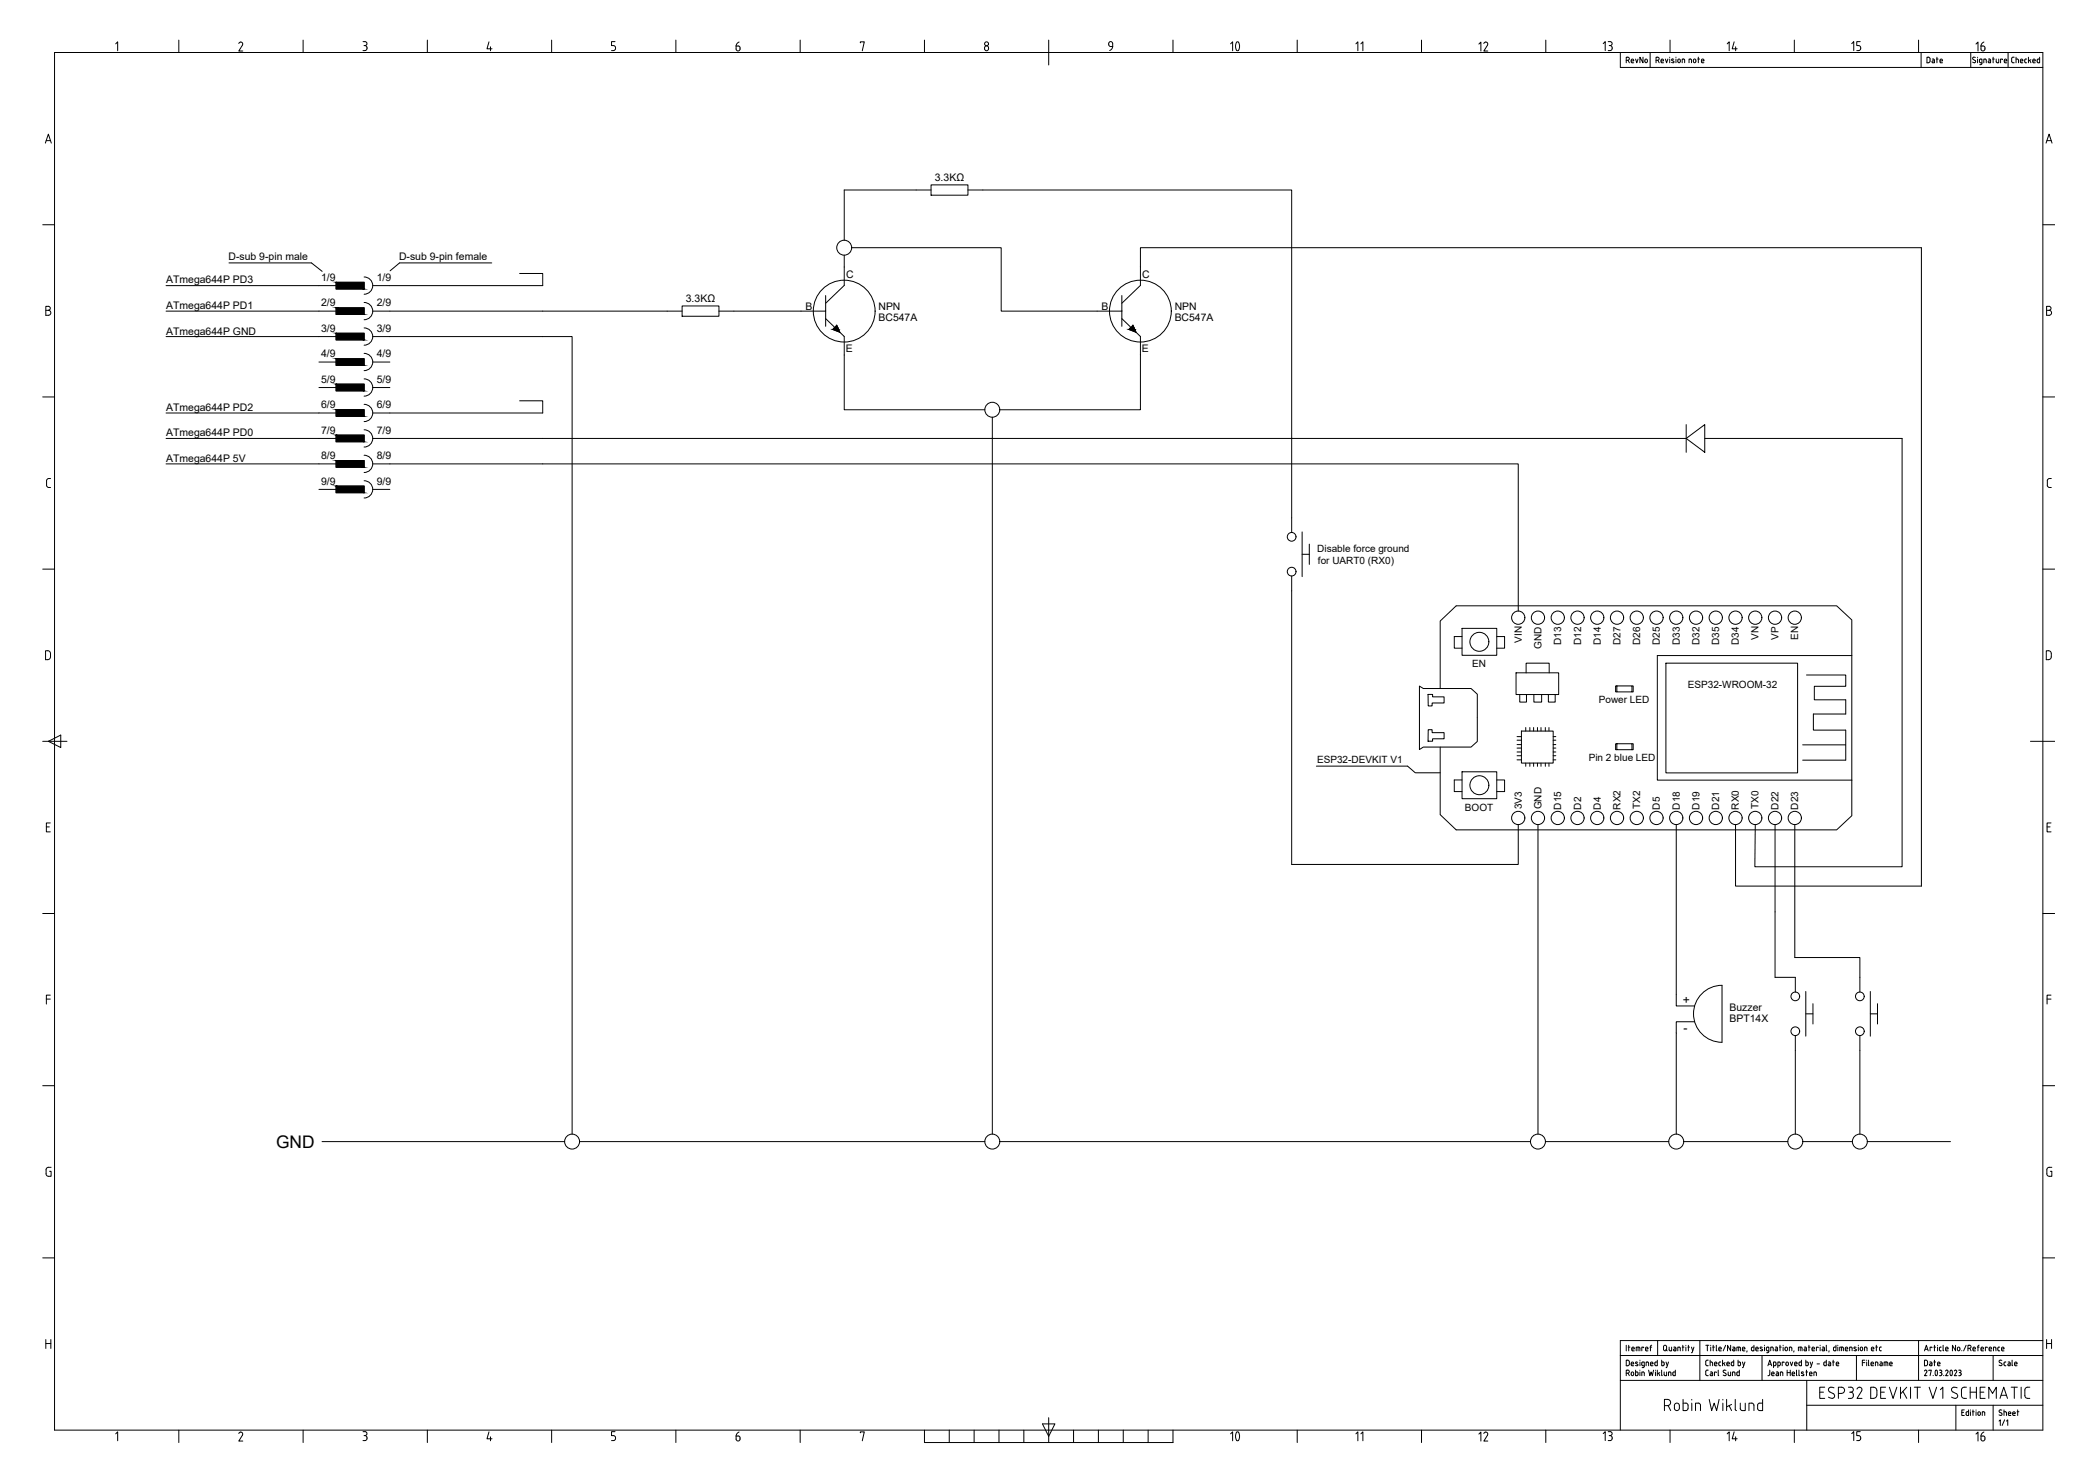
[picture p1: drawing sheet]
<svg xmlns="http://www.w3.org/2000/svg" width="841mm" height="594mm" viewBox="0 0 841 594" stroke-linecap="round" stroke-linejoin="round" font-family="sans-serif">
<!-- layer: Title Block -->
<g fill="none" stroke="#000" stroke-width=".4">
<path d="M46.4 17.6l.8-.8v3.5M71.7 16.1v4.9M95.8 17.4a.8 .8 0 0 1 1.1-.5 .8 .8 0 0 1 .3 1.2l-1.4 2.4h1.6M121.6 16.1v4.9M145.6 16.7h.8a.79 .79 0 0 1 .8 .8 .79 .79 0 0 1-.8 .8M146 18.3h.4M146.4 18.3a1.01 1.01 0 0 1 .8 1 1.01 1.01 0 0 1-.8 1h-.8M171.4 16.1v4.9M196.1 16.8l-.8 2.8h2M196.7 18.8v1.5M221.2 16.1v4.9M246.7 16.7h-1.4v1.6h.8a1.01 1.01 0 0 1 .8 1 1.01 1.01 0 0 1-.8 1h-.8"/>
<path d="M271.1 16.1v4.9M320.9 16.1v4.9M345 17.2v-.4h1.6l-.8 3.5M370.8 16.1v4.9M395.1 18.6a.88 .88 0 0 1 1.2 .2 .88 .88 0 0 1-.1 1.2 .88 .88 0 0 1-1.3-.1zM420.6 16.1v9.9M470.4 16.1v4.9M520.3 16.1v4.9M570.1 16.1v4.9M620 16.1v4.9M669.8 16.1v4.9M719.6 16.1v4.9"/>
<path d="M769.5 16.1v4.9M21.9 21h797.4v552.3h-797.4zM649.8 27h169.5M664.2 24.2h.6M664.8 22.9a.62 .62 0 0 1 .6 .6 .62 .62 0 0 1-.6 .7M664.8 22.9h-.6v2.3M664.9 24.2l.5 1M666.2 24.4h1l-.3-.7-.7 .2v.9l.1 .3 .9 .1M667.9 23.7l.5 1.5 .5-1.5M669.7 22.9v.2M669.7 23.7v1.5M671.2 24.6l.1 .5-.9-.1"/>
<path d="M671.3 23.8l-.9 .1 .8 .7M672.2 22.9v.1M672.2 23.7v1.5M673 23.9l.4-.2 .4 .2-.2 1.2-.6-.2zM674.7 25.2v-1.5l.9 .2v1.3M677.4 25.2v-1.5l.9 .2 .1 1.3M679.2 23.9l.4-.2 .5 .2-.2 1.2-.7-.2zM680.9 23.7h.7M681.1 22.9v2.3M682.4 24.4h1l-.1-.5-.4-.2-.5 .2v.9l.3 .4M682.8 25.2h.6M790.4 21v6"/>
<path d="M791.4 23.9l.7 .3M792.1 24.2a.61 .61 0 0 1 0 1 .61 .61 0 0 1-1-.3M793.1 23.7v1.5M793.9 24.1l.2-.4h.8l-.1 2-.8 .2M793.9 24.1v.8l1 .3M796.6 24.1l-.2-.4h-.8v1.5M796.6 24.1v1.1M797.9 23.7l.5 .4M798.4 24.1v1.1l-1-.2 .1-.5 .9-.1M799.4 22.9v2.3M800.6 23.7l.1 1.2 .9 .3v-1.5M803.1 23.9v-.2h-.7v1.5"/>
<path d="M803.8 24.4h1l-.2-.7-.7 .2-.1 .9 .2 .3 .8 .1M805.4 21v6M807.4 22.9l-.5 .3-.1 1.4 .3 .5 .7 .1M807.4 22.9h.4M808.6 23.7h.7l.2 .4M808.6 22.9v2.3M809.5 24.1v1.1M810.3 24.4h1l-.3-.7-.6 .2-.1 .9 .2 .3 .8 .1M812 24.1l.1 .8 .7 .3M812.8 23.7h-.6l-.2 .4M813.5 22.9v2.3M814 24.2l.5 1"/>
<path d="M814.5 23.9l-1 .5M815.3 24.4h1l-.3-.7-.7 .2v.9l.1 .3 .9 .1M818 22.9v2.3l-.9-.3-.1-.8M818 23.7h-.8l-.2 .4M18.2 57.4l1.2-3.6 1.2 3.6M18.5 56.4h1.7M820.6 57.4l1.2-3.6 1.2 3.6M821 56.4h1.6M17.1 90.1h4.8M819.3 90.1h4.8M18.4 122.8h1a.79 .79 0 0 1 .8 .8 .79 .79 0 0 1-.8 .8 1.01 1.01 0 0 1 1 1 1.01 1.01 0 0 1-1 1h-1zM18.4 124.4h1"/>
<path d="M820.8 122.8h1a.79 .79 0 0 1 .8 .8 .79 .79 0 0 1-.8 .8 1.01 1.01 0 0 1 1 1 1.01 1.01 0 0 1-1 1h-1zM820.8 124.4h1M17.1 159.1h4.8M819.3 159.1h4.8M20.3 191.8a1.24 1.24 0 0 0-1.6 .6v2.5a1.24 1.24 0 0 0 1.6 .5M822.7 191.8a1.24 1.24 0 0 0-1.5 .6v2.5a1.24 1.24 0 0 0 1.5 .5M17.1 228.1h4.8M819.3 228.1h4.8M20.2 261.9l-.4-.8-1.5-.2v3.5h1.2l.5-.4 .3-2.1M822.7 261.9l-.5-.8-1.5-.2v3.5h1.2l.6-.4 .2-2.1M17.1 297.2h9.8M19.4 297.2l5-2.5v5z"/>
<path d="M814.3 297.2h9.8M18.6 331.5h1.2M20.2 329.9h-1.6v3.6h1.6M821 331.5h1.2M822.6 329.9h-1.6v3.6h1.6M17.1 366.2h4.8M819.3 366.2h4.8M20.2 398.9h-1.6v3.6M822.6 398.9h-1.6v3.6M18.6 400.5h1.6M821 400.5h1.6M17.1 435.2h4.8"/>
<path d="M819.3 435.2h4.8M20.5 467.9h-1a.97 .97 0 0 0-1 1v1.6l.3 .7 1.7 .3v-2h-.6M822.9 467.9h-1a.97 .97 0 0 0-1 1v1.6l.3 .7 1.7 .3v-2h-.6M17.1 504.2h4.8M819.3 504.2h4.8M18.4 537v3.6M18.4 538.6h2M20.4 537v3.6M652.2 539.3v2.2M653.2 539.3v2.2M662.4 539.2l-.5 .5v1.8M664.8 537.4v6"/>
<path d="M667.2 539.9a.62 .62 0 0 1 .6-.7 .62 .62 0 0 1 .6 .7M667.2 539.9v1a.62 .62 0 0 0 .6 .6 .62 .62 0 0 0 .6-.6v-1M674.9 539.3v2.2M676.1 539.3v.1M677.1 539.3v2.2M681.7 537.4v15.9M684.1 539.3h1.3M684.7 539.3v2.2M686.1 539.3v.1M687.1 539.3v2.2M688.3 539.3v1.9l.3 .3M692.1 539.3l-1 2.2"/>
<path d="M694.1 539.3v2.2l-1.3-2.2v2.2M703.4 539.3v2.2l-.8-.1-.1-1.2 .9-.2M707.7 539.2v.2M713.9 539.2v2.3M715.1 539.2v.2M725.5 539.2v2.3M730 539.2v.2M732.5 539.2v2l.2 .3M736.3 539.2v2.3l-.8-.1-.1-1.2 .9-.2M737.1 539.2v.2M745.3 539.2v.2M745.3 540v1.5"/>
<path d="M752.3 540h.7M752.5 539.2v2.3M754.5 540h-.5l-.2 .4v.9l.4 .2M769.5 537.4v15.9M775.8 539.3v2.2M777.1 539.3v.1M779.3 539.3v1.9l.2 .3M784.3 539.3v2.2l-1.3-2.2v2.2M788.5 539.3l-1 2.2M793.7 539.2l-.5 .5 .1 1.8M819.3 537.4h-169.5v35.9M820.8 538.6h2"/>
<path d="M820.8 537v3.6M822.8 537v3.6M649.8 543.4h169.5M649.8 553.3h169.5M652.2 545.2l.8 .1 .4 .4v1.4l-.4 .3-.8 .1zM652.2 550.5h.6a.61 .61 0 0 0 .7-.6 .61 .61 0 0 0-.6-.7h-.7v2.3M653 540h.7M653 550.5l.5 1M654.2 547.1l.4 .4M654.2 546.7h1l-.1-.5-.6-.2-.3 1.1M654.3 550.2l.4-.2 .4 .2-.1 1.2-.7-.2zM654.5 540.8h1l-.3-.7-.7 .1v.9l.1 .3 .9 .1"/>
<path d="M654.6 547.5h.6M656 549.2v2.3l.7-.1 .2-1.2-.9-.2M656.2 541.5v-1.5l1.4 .2 .1 1.3M656.8 546.9v.5h-.9M656.8 546.1l-.8 .1 .8 .7M657 540v1.5M657.7 549.2v.1M657.7 550v1.5M657.7 545.2v.2M657.7 546v1.5M658.5 551.5v-1.5l.9 .2 .1 1.3M659.2 540.3v-.3h-.7v1.5"/>
<path d="M659.4 547.8l-.2 .4h-.6M659.5 547.5l-1-.3 .2-1.2h.8v1.8M659.9 540.8h1l-.2-.7-.7 .1-.1 .9 .2 .3 .8 .1M660.2 547.5v-1.5l.9 .2 .1 1.3M661.2 549.2l.5 2.3 .5-1.5 .5 1.5 .5-2.3M661.7 540h.7M661.9 547.1l.2 .3 .8 .1M662 546.7h.9v-.5l-.7-.2-.2 1.1M663.9 549.2v.1M663.9 550v1.5M664.7 545.2v2.3l-.8-.1-.2-1.2 1-.2M664.7 549.2v2.3"/>
<path d="M665.2 550.5l.5 1M665.7 550.2l-1 .5M666.4 549.2v2l.3 .3M666.4 545.2v2.3l.8-.1 .2-.4M666.4 546h.8l.2 .4M667.4 550l.1 1.2 .9 .3v-1.5M667.4 546.4v.6M668 541l.7 .5M668.2 546l.5 1.5M669.2 546l-.8 2.2h-.2M669.4 540v1.1M669.7 550l.4 .2 .1 1.3"/>
<path d="M669.7 550h-.5v1.5M670.4 540v1.5l-.8-.1-.2-.3M671.3 540l.6 .1 .2 .3 .1 1.1-.9-.1v-.6h.9M671.9 549.2v2.3l-.8-.1-.1-1.2 .9-.2M672.9 541.5v-1.5l.9 .2 .1 1.3M674.7 540h.7M676.1 540v1.5M676.9 540h.7M678.4 540l.5 1.5M679.4 540l-.8 2.3h-.2M684.1 550.9l.3 .5 .7 .1M685.1 545.2l-.9 .3-.1 1.4 .3 .5 .7 .1"/>
<path d="M685.1 549.2l-.9 .3-.1 1.4M685.9 546h.7l.2 .4M685.9 545.2v2.3M686 550h.6l.2 .4M686.1 540v1.5M686.9 550.4v1.1l-1-.2 .1-.5 .9-.1M686.9 540h.7M686.9 546.4v1.1M687.6 546.7h1l-.1-.5-.6-.2-.3 1.1M687.6 547.1l.2 .3 .8 .1M688.3 550.2v-.2h-.7v1.5M689.1 549.2v2l.2 .3"/>
<path d="M689.3 540.8h1.1l-.3-.7-.7 .1-.1 .9 .2 .3 .9 .1M690.1 546h-.5l-.3 .4 .1 .8 .7 .3M690.8 545.2v2.3M691.4 546.5l.4 1M691.6 549.2l-.5 .6 1 .7a.62 .62 0 0 1-.1 1 .62 .62 0 0 1-.9-.3M691.6 549.2l.6 .1M691.8 546.2l-1 .5M692.6 547.1l.2 .3 .8 .1M693.1 550v1.2l1 .3v-1.5M693.6 546.5l-.3-.5h-.5l-.2 1.1M693.6 546.5v.2h-1M695 540h.4"/>
<path d="M695.3 545.2v2.3l-.8-.1-.1-1.2 .9-.2M695.4 540l.4 .2v1.3l-.9-.2 .1-.5h.8M695.4 550l.4 .2v1.3M695.4 550h-.6v1.5M696.6 541.5v-1.5l1.4 .2 .1 1.3M697.1 545.2v2.3l.7-.1 .2-1.2-.9-.2M697.3 540v1.5M697.6 549.2v2.3l-.8-.1-.2-1.2 1-.2M698.8 546l.5 1.5M699.8 540.5l-.2-.4h-.6l-.2 1 .2 .3 .8 .1M699.8 540.5v.3h-1M699.8 546l-.7 2.2h-.3"/>
<path d="M700.7 541.5l-.1 .5M704.2 540.8h1l-.3-.7-.7 .1v.9l.2 .3 .8 .1M705.9 541.4l.7 .1M706.1 540.6l.8 .4-.3 .5M706.7 543.4v9.9M706.8 540.1l-.8-.1v.6M707.7 540v1.5M709 547.5l.8-2.3 .7 2.3M709.3 546.9h1M709.4 541.5l-.9-.2 .1-1.3h.8v1.8l-.2 .4-.7 .1M709.8 549.2l-.1 2-.7 .3M710.2 541.5v-1.5l.9 .2 .1 1.3"/>
<path d="M710.5 550.7h1l-.2-.7-.7 .2-.1 .9 .2 .3 .8 .1M711.3 547.5l.9-.3-.1-1.2h-.8v2.2M712 540h.7l.2 .4v1.1l-.8-.1v-.6h.8M712.4 550h.4M712.8 550l.4 .2 .1 1.3-1-.2 .1-.5 .9-.1M713 547.5l.9-.3-.1-1.2h-.8v2.2M713.7 540h.7M714 551.5v-1.5l.9 .2 .1 1.3M715.1 540v1.5M715.5 546.2v-.2h-.7v1.5M716 540.2l.4-.2 .4 .2-.2 1.2-.6-.2zM716.2 547l.5 .5 .5-.5"/>
<path d="M716.8 549.2v2.3M716.8 550.2h1.2M717.2 546.5l-.2-.5h-.5l-.2 1M717.3 546.5v.5M717.6 541.5v-1.5l1 .2v1.3M718 546l.5 1.5 .5-1.5M718 549.2v2.3M718.7 551.1l.2 .3 .9 .1M718.7 550.5l.5-.5 .5 .5M718.8 550.5v.6M719.5 541.5l-.1 .5M719.7 547.1l.2 .3 .9 .1"/>
<path d="M719.7 546.5l.5-.5 .5 .2 .1 .5h-1M719.8 550.5v.2h-1M719.8 546.5v.6M720.5 549.2v2l.2 .3M721.3 541.5v-1.5h1.2l.2 1.5M721.5 549.2v2l.2 .3M722 540v1.5M722.5 545.2v2.3l-.8-.1-.1-1.2 .9-.2M723.4 550.1l-.9 .1 1 .8-.1 .4-.9-.1M723.6 540h.7l.2 .4v1.1h-.6M723.9 540.8l-.4 .3 .4 .4M723.9 540.8h.6"/>
<path d="M724.2 545.2v2.3l.8-.1 .2-1.2-1-.2M724.2 550h.8M724.5 549.2v2.3M724.6 553.3v20M725.2 540h.8M725.7 550.7h1l-.2-.7-.7 .2-.1 .9 .2 .3 .8 .1M726 546l.5 1.5M726.7 540.8h1l-.2-.7-.7 .1-.1 .9 .2 .3 .8 .1M727 546l-.8 2.2h-.2M728.5 550.4l-.3-.4h-.7v1.5M728.5 550.4v1.1M728.7 546.7h1"/>
<path d="M729.2 540.2v-.2h-.7v1.5M729.8 558.1h1.5M730 540v1.5M730.8 540h.7l.2 .4v1.1l-.8-.1v-.6h.8M731.8 556.1h-2v4.5h2M732.5 545.2v2.3l-.8-.1-.2-1.2 1-.2M733.3 546h.7l.2 .4v1.1l-.8-.1v-.6l.8-.1M733.6 541.5l-.1 .5M735 546h.7M735.2 545.2v2.3M735.5 556.3a1.23 1.23 0 0 0-1.6-.1 1.23 1.23 0 0 0-.3 1.6l1.7 .9a1.06 1.06 0 0 1 .3 1.5 1.06 1.06 0 0 1-1.6 .2l-.7-.4M736.4 547.1l.2 .3 .9 .1"/>
<path d="M736.5 546.7h1l-.1-.5-.7-.2-.2 1.1M737.1 540v1.5M737.3 558.6h1.2a1.24 1.24 0 0 0 1.3-1.3 1.24 1.24 0 0 0-1.2-1.2h-1.3v4.5M737.8 541.5v-1.5h1.3l.2 1.5M738.6 540v1.5M740.1 540.8h1l-.3-.7-.7 .1v.9l.1 .3 .9 .1M741.3 556.1h1a1.01 1.01 0 0 1 1 1 1.01 1.01 0 0 1-1 1M741.8 558.1h.5M741.8 541.5v-1.5l.9 .2 .1 1.3M742.3 558.1a1.27 1.27 0 0 1 1 1.2 1.27 1.27 0 0 1-1 1.3h-1M743.5 541.4l.7 .1M744.4 540.1l-.9 .1 1 .8-.3 .5"/>
<path d="M744.5 543.4v9.9M744.8 556.8a1.01 1.01 0 0 1 1.3-.7 1.01 1.01 0 0 1 .5 1.5l-1.8 3h2M746 541l.5 .5 .5-.5M746 541l.1-.8 .4-.2 .5 .2v.8M746.9 546.2h1M747.8 541.5v-1.5l.9 .2 .1 1.3M747.9 545.2h-1v2.3M748.7 545.2v.2M748.7 546v1.5M749.4 545.2v2l.2 .3M750.4 547.1l.2 .3 .8 .1M750.4 546.7h1l-.1-.5-.7-.2-.2 1.1"/>
<path d="M750.5 540.8h1v-.6l-.5-.2-.4 .2-.1 .9 .4 .4M750.9 541.5h.6M752.1 547.5v-1.5l1 .2v1.3M752.7 557.4l-.2-.8a2.07 2.07 0 0 0-2.2-.5v4.5a1.95 1.95 0 0 0 2.4-1v-.4M752.8 557.5v1.7M754 546h.5M754.2 541.5h.3M754.3 558.1h1.4M754.4 546l.4 .2 .1 1.3-1-.2 .2-.5 .8-.1M755.6 547.5v-1.5l1.5 .2v1.3M756.2 556.1h-1.9v4.5h1.9M756.4 546v1.5"/>
<path d="M757.8 556.1l1.4 4.5 1.5-4.5M757.9 546.7h1l-.1-.5-.7-.2-.2 1.1M757.9 547.1l.3 .4M758.3 547.5h.6M762.2 556.1v4.5M763.2 557.8l1.5 2.8M764.7 556.1l-2.5 2.7M766.2 556.1v4.5M767.7 556.1h2.5M769 556.1v4.5M771.8 541.5l.8-2.2 .7 2.2M772.1 540.9h1"/>
<path d="M772.8 550l-1 1.5h1M773.6 549.5v-.3h1l-.5 2.3M773.7 556.1l1.5 4.5 1.5-4.5M774.8 540.3v-.3h-.7v1.5M775.3 551.4v.1M775.6 540h.7M776.3 549.3a1.32 1.32 0 0 0 .4 2.1l.3-.9-.2-1.2M777.1 540v1.5M777.8 541.1l.2 .3 .6 .1M777.8 540.5v.6M778.2 557.1l1-1v4.5M778.3 550.2l.5 .5"/>
<path d="M778.6 540l-.6 .1-.2 .3M778.8 551l-.3 .4-.7 .1M778.8 550.7v.3M779.6 551.4v.1M780.3 541.1l.2 .3 .8 .1M780.3 540.5l.5-.5 .4 .2 .1 .6h-1M780.3 540.5v.6M780.8 549.2l.5 .6-1 1.7h1M782.3 549.3h.1a1.24 1.24 0 0 1 0 2.1l-.4-.9zM783.2 558l1.4 .7M783.8 549.6a.5 .5 0 0 1 .7-.3 .5 .5 0 0 1 .2 .7l-.9 1.5h1M784.6 558.7a1.07 1.07 0 0 1 .3 1.5 1.07 1.07 0 0 1-1.5 .2l-.7-.4"/>
<path d="M784.9 556.3a1.24 1.24 0 0 0-1.6-.1 1.24 1.24 0 0 0-.4 1.6l.3 .2M785.1 540.2l.4-.2 .5 .2-.2 1.2-.7-.2zM785.5 551.5h.5M785.5 549.2h.5M785.8 550.2h.2M786 549.2l.5 .3v.5l-.5 .2 .5 .5M786.5 551l-.5 .5M786.5 550.7v.3M786.8 541.4v.1M788.7 556.1l-1.6 .2-.4 .9 .2 2.9 .5 .4 1.3 .1M789.3 540.5h.6a.61 .61 0 0 0 .6-.6 .61 .61 0 0 0-.6-.6h-.6v2.2M790 540.5l.5 1"/>
<path d="M790.2 558.1h2.5M790.2 556.1v4.5M791.3 540.8h1l-.3-.7-.7 .1v.9l.1 .3 .9 .1M792.7 556.1v4.5M793 540h.8M794.2 558.1h1.4M794.5 540.8h1l-.3-.7-.6 .1-.1 .9 .2 .3 .8 .1M796.1 556.1h-1.9v4.5h1.9M797 540.3v-.3h-.7v1.5M797.8 540.8h1l-.3-.7-.7 .1-.1 .9 .2 .3 .9 .1M799.4 543.4v9.9M800.1 540l.3 .2 .1 1.3"/>
<path d="M800.1 540h-.6v1.5M801.7 540l-.4 .2-.1 .9 .5 .4M801.7 540h.3M801.7 541.5h.3M801.7 547.2l.8 .3M802.6 559.3h2.1M802.7 540.8h1l-.2-.7-.7 .1-.1 .9 .2 .3 .8 .1M802.9 545.3a.6 .6 0 0 0-.9 0 .6 .6 0 0 0 0 .9l1 .7-.5 .6M804.5 546h-.6l-.2 .4 .1 .8 .7 .3M805.4 546h.4M805.8 546l.3 .2 .1 1.3-.9-.2 .1-.5 .8-.1M806.6 556.1h2.5"/>
<path d="M807 545.2v2l.2 .3M807.9 556.1v4.5M808 546.7h1l-.1-.5-.7-.2-.2 1.1M808 547.1l.1 .3 .9 .1M810.6 556.1v4.5M813.2 556.1l-.9 .4-.2 .7v2.6l.4 .5 .7 .2M813.2 556.1h.9M46.4 574.8l.8-.8v3.6M71.7 573.3v5M95.8 574.7a.8 .8 0 0 1 1.1-.6 .8 .8 0 0 1 .3 1.2l-1.4 2.4h1.6M121.6 573.3v5M145.6 573.9h.8a.79 .79 0 0 1 .8 .8 .79 .79 0 0 1-.8 .8"/>
<path d="M146 575.5a1.01 1.01 0 0 1 1.2 .8 1.01 1.01 0 0 1-.8 1.2h-.8M171.4 573.3v5M196.1 574l-.8 2.8h2M196.7 576v1.6M221.2 573.3v5M246.7 573.9h-1.4v1.6h.8a1.01 1.01 0 0 1 .8 1 1.01 1.01 0 0 1-.8 1h-.8M271.1 573.3v5M320.9 573.3v5M345 574.4v-.4h1.6l-.8 3.6M370.8 573.3v5h99.6v-5M380.7 573.3v5M390.7 573.3v5"/>
<path d="M400.6 573.3v5M410.6 573.3v5M418.1 570.8h5l-2.5 5zM420.6 568.3v10M430.6 573.3v5M440.5 573.3v5M450.5 573.3v5M460.5 573.3v5M520.3 573.3v5M570.1 573.3v5M620 573.3v5M669.8 573.3v5"/>
<path d="M719.6 573.3v5M724.6 563.3h94.7M769.5 573.3v5M784.4 563.3v10M786.8 566.2h.7M787.8 565.2h-1v2.2h1M789.5 565.2v2.2l-.8-.1-.1-1.2 .9-.2M790.3 565.2v.1M790.3 565.9v1.5M791 565.9h.8M791.3 565.2v2.2M792.5 565.2v.1"/>
<path d="M792.5 565.9v1.5M794.2 566.4l-.5-.5-.5 .5 .3 .9h.5l.2-.4M794.3 566.4v.5M795 567.4v-1.5l.9 .2 .1 1.3M797.6 560.6v-4.5l1.5 2.5 1.5-2.5v4.5M799.4 563.3v10M801.7 567.2l.8 .2M801.7 569.7l.5-.5v2.2M802.1 560.6l1.5-4.5 1.5 4.5M802.9 565.3a.6 .6 0 0 0-.9 0 .6 .6 0 0 0 0 .8l1 .7-.5 .6M803.7 565.9l1 .2v1.3M803.7 565.2v2.2"/>
<path d="M804 569.2l-1 2.2M804.7 569.7l.5-.5v2.2M805.5 567l.1 .4h.9M805.5 566.4l.5-.5 .4 .3 .1 .5h-1M805.5 566.4v.6M807.2 566.7h1l-.2-.7-.7 .2-.1 .8 .2 .4h.8M809 565.9h.7M809.2 565.2v2.2M813.2 560.6h.9"/>
<circle cx="395.7" cy="17.6" r=".79"/>
</g>
<!-- layer: A-Electrical -->
<g fill="none" stroke="#000" stroke-width=".4">
<path d="M373.4 74.1h14.8v4.1h-14.8zM373.4 76.2h-34.8v20.1M388.2 76.2h129.8v137.3M341.6 99.3h59.9v25.4h48.4M66.6 114.5h68.2M91.8 105.4h33.1l4.3 3.4M134.8 113.2h11.2v2.7h-11.2zM146 111a3.5 3.5 0 0 1 3.5 3.5 3.5 3.5 0 0 1-3.5 3.4M197.2 105.4h-37l-3.8 3.2M208.4 109.6h9.3v4.9h-68.2M331.1 118.5v12.3M338.6 102.3v12.1l-7.5 7.2"/>
<path d="M449.9 118.5v12.3M66.6 124.7h68.2M66.6 134.9h68.2M134.8 123.4h11.2v2.7h-11.2zM134.8 133.6h11.2v2.7h-11.2zM146 121.2a3.5 3.5 0 0 1 3.5 3.5 3.5 3.5 0 0 1-3.5 3.5M146 131.5a3.5 3.5 0 0 1 3.5 3.4 3.5 3.5 0 0 1-3.5 3.5M149.5 134.9h80v319.7M149.5 124.7h124.1M273.6 122.6h14.7v4.2h-14.7zM288.3 124.7h42.8M331.1 127.7l3.8 3.6"/>
<path d="M335.6 130.4l1.2 2.8-2.8-1.1zM336.8 133.2l1.8 1.7v29.4h56.4M449.9 121.6l7.5-7.2v-15.1h313.2v255.9h-74.5v-24.7M449.9 127.7l3.8 3.6M454.4 130.4l1.2 2.8-2.9-1.1zM455.6 133.2l1.8 1.7v29.4h-56.4M127.9 145.1h6.9M127.9 155.3h6.9M134.8 143.8h11.2v2.7h-11.2zM134.8 154h11.2v2.7h-11.2zM146 141.7a3.5 3.5 0 0 1 3.5 3.4 3.5 3.5 0 0 1-3.5 3.5M146 151.9a3.5 3.5 0 0 1 3.5 3.4 3.5 3.5 0 0 1-3.5 3.5"/>
<path d="M149.5 145.1h6.9M149.5 155.3h6.9M66.6 165.6h68.2M66.6 175.8h68.2M134.8 164.2h11.2v2.7h-11.2zM134.8 174.4h11.2v2.7h-11.2zM146 162.1a3.5 3.5 0 0 1 3.5 3.4 3.5 3.5 0 0 1-3.5 3.5M146 172.3a3.5 3.5 0 0 1 3.5 3.4 3.5 3.5 0 0 1-3.5 3.5M149.5 175.8h526.8M208.4 160.7h9.3v4.9h-68.2M398 167.3v287.3M676.3 175.8l7.4-5.6v11.1z"/>
<path d="M676.3 170.2v11.1M683.7 175.8h79.2v171.7h-59.1l.2-17M66.6 186h68.2M127.9 196.2h6.9M134.8 184.6h11.2v2.7h-11.2zM134.8 194.8h11.2v2.7h-11.2zM146 182.5a3.5 3.5 0 0 1 3.5 3.4 3.5 3.5 0 0 1-3.5 3.5M146 192.7a3.5 3.5 0 0 1 3.5 3.5 3.5 3.5 0 0 1-3.5 3.4M149.5 186h459.4v58.9M149.5 196.2h6.9M522.2 213.2v17.9M525.1 218.1v8.1"/>
<path d="M518 230.9v115.6h90.9v-16M522.2 222.2h2.9M586.4 251.9h13.9v10.8h-13.9zM586.4 255.2h-3.1v4.6h3.1M600.3 255.2h3.1v4.6h-3.1M569.3 275l1.5 1h19.2l2.5 2.3v18.9l-2.5 2.3h-19.2l-1.5 1zM572.7 278.4h1.9v.9h4.6v2.5h-4.8v1.2h-1.6zM608 269.7h17.1v8.7h-17.1zM609.5 278.4v3h2.7v-3M612.1 269.7v-3.9h9.2v3.9M615.2 278.4v3h3.1v-3M621 278.4v3h2.7v-3"/>
<path d="M648.4 275h6.1v2.4h-6.1zM648.4 275h-.4v2.4h.4M654.5 275h.5v2.4h-.5M668.1 265.8h52.8v44h-52.8zM724.5 270.6h15.7v4.5h-12.5v5.4h12.5v5.7h-12.9v6.5h12.9v12h-17.2M742.7 262.8h-78v49.9h78M742.7 262.8v-14.3l-6.1-5.6h-152.6l-6.4 6v27.1M742.7 262.8v49.9M572.8 292.5h1.6v1.2h4.8v2.4h-4.6v1h-1.9zM577.6 299.5v27.1l6.4 6.1h152.6l6.1-5.7v-14.3M608.4 299.9h1.8M608.4 298.5h1.8"/>
<path d="M608.4 296.7h1.8M608.4 295.3h1.8M610.2 293.1h12.7v12.8h-12.7zM611.9 291.6v1.5M613.6 291.6v1.5M615.1 291.6v1.5M616.6 291.6v1.5M618 291.6v1.5M619.8 291.6v1.5M621.2 291.6v1.5M622.9 299.9h1.1M622.9 298.5h1.1"/>
<path d="M622.9 296.7h1.1M622.9 295.3h1.1M648.4 298.1h6.1v2.4h-6.1zM648.4 298.1h-.4v2.4h.4M654.5 298.1h.5v2.4h-.5M723 298.6h17.2M527.9 307.1h36.6l3.1 2.7h10M586.4 309.4h13.9v10.8h-13.9zM586.4 312.7h-3.1v4.6h3.1M600.3 312.7h3.1v4.6h-3.1M608.4 304.6h1.8M608.4 302.9h1.8"/>
<path d="M608.4 301.4h1.8M611.9 305.9v1.3M613.6 305.9v1.3M615.1 305.9v1.3M616.6 305.9v1.3M618 305.9v1.3M619.8 305.9v1.3M621.2 305.9v1.3M622.9 304.6h1.1M622.9 302.9h1.1M622.9 301.4h1.1M616.8 330.5v124.1"/>
<path d="M672.3 330.5v72.8h7.3M711.9 330.5v61.3h8.1v5.9M719.8 330.5v53.3h26.1v13.9M682.5 398.3l2-1.5 2.3-1.2 3.8-.6v22.8a11.4 11.4 0 0 1-10.5-7 11.4 11.4 0 0 1 2.4-12.5zM724.2 397.5v17.9M750.1 397.5v17.9M679.6 409.6h-7.3v45M720 415.1v39.5M724.2 406.4h2.9M727.1 402.3v8.2M745.9 415.1v39.5M750.1 406.4h2.9"/>
<path d="M753 402.3v8.2M129.2 457.6h97.2M232.5 457.6h162.5M401 457.6h212.8M619.8 457.6h49.5M675.3 457.6h41.7M723 457.6h19.9M748.9 457.6h33.4"/>
<circle cx="338.6" cy="99.3" r="3"/>
<circle cx="338.6" cy="124.7" r="12.4"/>
<circle cx="457.4" cy="124.7" r="12.4"/>
<circle cx="398" cy="164.2" r="3"/>
<circle cx="518" cy="215.2" r="1.75"/>
<circle cx="518" cy="229.1" r="1.75"/>
<circle cx="593.3" cy="257.3" r="3.8"/>
<circle cx="593.3" cy="314.8" r="3.8"/>
<circle cx="720" cy="399.4" r="1.75"/>
<circle cx="745.9" cy="399.4" r="1.75"/>
<circle cx="720" cy="413.4" r="1.75"/>
<circle cx="745.9" cy="413.4" r="1.75"/>
<circle cx="229.4" cy="457.6" r="3"/>
<circle cx="398" cy="457.6" r="3"/>
<circle cx="616.8" cy="457.6" r="3"/>
<circle cx="672.3" cy="457.6" r="3"/>
<circle cx="720" cy="457.6" r="3"/>
<circle cx="745.9" cy="457.6" r="3"/>
</g>
<!-- layer: A-Walls -->
<g fill="none" stroke="#000" stroke-width=".4">
<circle cx="608.9" cy="247.6" r="2.66"/>
<circle cx="616.8" cy="247.6" r="2.66"/>
<circle cx="624.8" cy="247.6" r="2.66"/>
<circle cx="632.7" cy="247.6" r="2.66"/>
<circle cx="640.6" cy="247.6" r="2.66"/>
<circle cx="648.5" cy="247.6" r="2.66"/>
<circle cx="656.4" cy="247.6" r="2.66"/>
<circle cx="664.4" cy="247.6" r="2.66"/>
<circle cx="672.3" cy="247.6" r="2.66"/>
<circle cx="680.2" cy="247.6" r="2.66"/>
<circle cx="688.1" cy="247.6" r="2.66"/>
<circle cx="696" cy="247.6" r="2.66"/>
<circle cx="704" cy="247.6" r="2.66"/>
<circle cx="711.9" cy="247.6" r="2.66"/>
<circle cx="719.8" cy="247.6" r="2.66"/>
<circle cx="608.9" cy="327.9" r="2.66"/>
<circle cx="616.8" cy="327.9" r="2.66"/>
<circle cx="624.8" cy="327.9" r="2.66"/>
<circle cx="632.7" cy="327.9" r="2.66"/>
<circle cx="640.6" cy="327.9" r="2.66"/>
<circle cx="648.5" cy="327.9" r="2.66"/>
<circle cx="656.4" cy="327.9" r="2.66"/>
<circle cx="664.4" cy="327.9" r="2.66"/>
<circle cx="672.3" cy="327.9" r="2.66"/>
<circle cx="680.2" cy="327.9" r="2.66"/>
<circle cx="688.1" cy="327.9" r="2.66"/>
<circle cx="696" cy="327.9" r="2.66"/>
<circle cx="704" cy="327.9" r="2.66"/>
<circle cx="711.9" cy="327.9" r="2.66"/>
<circle cx="719.8" cy="327.9" r="2.66"/>
</g>
<!-- layer: A-Electrical -->
<g fill="#000" stroke="#000" stroke-width=".4">
<path d="M334.9 131.3h1.1l.3 .8zM335.6 130.4l.4 .9h-1.1zM453.7 131.3h1.1l.3 .8zM454.4 130.4l.4 .9h-1.1z"/>
<path d="M134.8 113.2l11.2 2.7v-2.7zM134.8 113.2l11.2 2.7h-11.2z"/>
<path d="M134.8 123.4l11.2 2.7v-2.7zM134.8 123.4l11.2 2.7h-11.2z"/>
<path d="M134.8 133.6l11.2 2.7v-2.7zM134.8 133.6l11.2 2.7h-11.2z"/>
<path d="M334 132.1h2.3l-1.4-.8zM334 132.1h2.3l.5 1.1z"/>
<path d="M452.7 132.1h2.4l-1.4-.8zM452.7 132.1h2.4l.5 1.1z"/>
<path d="M134.8 143.8l11.2 2.7v-2.7zM134.8 143.8l11.2 2.7h-11.2z"/>
<path d="M134.8 154l11.2 2.7v-2.7zM134.8 154l11.2 2.7h-11.2z"/>
<path d="M134.8 164.2l11.2 2.7v-2.7zM134.8 164.2l11.2 2.7h-11.2z"/>
<path d="M134.8 174.4l11.2 2.7v-2.7zM134.8 174.4l11.2 2.7h-11.2z"/>
<path d="M134.8 184.6l11.2 2.7v-2.7zM134.8 184.6l11.2 2.7h-11.2z"/>
<path d="M134.8 194.8l11.2 2.7v-2.7zM134.8 194.8l11.2 2.7h-11.2z"/>
</g>
<g font-size="11">
<text x="489.7" y="23.3">10</text>
<text x="489.7" y="580.3">10</text>
</g>
<text font-size="7.9" x="666.7" y="566.6">Robin Wiklund</text>
<g font-size="7.5">
<text x="294.2" y="578.9">6</text>
<text x="791.6" y="578.9">16</text>
</g>
<g font-size="7.1">
<text x="294.2" y="21.5">6</text>
<text x="441.7" y="21.5">9</text>
<text x="592.3" y="21.5">12</text>
<text x="642.1" y="21.5">13</text>
<text x="691.8" y="21.5">14</text>
<text x="741.9" y="21.5">15</text>
<text x="791.6" y="21.5">16</text>
<text x="592.3" y="578.9">12</text>
<text x="642.1" y="578.6">13</text>
<text x="691.8" y="578.9">14</text>
<text x="741.9" y="578.6">15</text>
</g>
<text font-size="7" x="110.7" y="460.1">GND</text>
<g font-size="6.2">
<text x="547.9" y="21.5" transform="rotate(-90 547.9 21.5)">11</text>
<text x="547.9" y="578.9" transform="rotate(-90 547.9 578.9)">11</text>
</g>
<g font-size="5.7">
<text x="651.2" y="26.5">RevNo</text>
<text x="771.9" y="26.5">Date</text>
</g>
<text font-size="5.3" x="770.8" y="548.6">Date</text>
<g font-size="4.9">
<text x="674.9" y="402.6">+</text>
<text x="675.1" y="413.5">-</text>
</g>
<g font-size="4.2">
<text x="374.9" y="72.4">3.3KΩ</text>
<text x="91.6" y="104.2">D-sub 9-pin male</text>
<text x="160" y="104.2">D-sub 9-pin female</text>
<text x="66.6" y="113.6">ATmega644P PD3</text>
<text x="128.8" y="112.6">1/9</text>
<text x="151.1" y="112.6">1/9</text>
<text x="339.3" y="111.5">C</text>
<text x="458.1" y="111.5">C</text>
<text x="66.6" y="123.8">ATmega644P PD1</text>
<text x="128.8" y="122.8">2/9</text>
<text x="151.1" y="122.8">2/9</text>
<text x="275.1" y="120.9">3.3KΩ</text>
<text x="323" y="124.1">B</text>
<text x="352.3" y="124.4">NPN</text>
<text x="441.8" y="124.1">B</text>
<text x="471.1" y="124.4">NPN</text>
<text x="352.3" y="128.8">BC547A</text>
<text x="471.1" y="128.8">BC547A</text>
<text x="66.6" y="134.1">ATmega644P GND</text>
<text x="128.8" y="133">3/9</text>
<text x="151.1" y="133">3/9</text>
<text x="128.8" y="143.2">4/9</text>
<text x="151.1" y="143.2">4/9</text>
<text x="339.2" y="141.1">E</text>
<text x="458" y="141.1">E</text>
<text x="128.8" y="153.4">5/9</text>
<text x="151.1" y="153.4">5/9</text>
<text x="66.6" y="164.7">ATmega644P PD2</text>
<text x="128.8" y="163.6">6/9</text>
<text x="151.1" y="163.6">6/9</text>
<text x="128.8" y="173.8">7/9</text>
<text x="151.1" y="173.8">7/9</text>
<text x="66.6" y="174.9">ATmega644P PD0</text>
<text x="66.6" y="185.1">ATmega644P 5V</text>
<text x="128.8" y="184">8/9</text>
<text x="151.1" y="184">8/9</text>
<text x="128.8" y="194.2">9/9</text>
<text x="151.1" y="194.2">9/9</text>
<text x="693.6" y="405.3">Buzzer</text>
<text x="693.6" y="409.6">BPT14X</text>
</g>
<g font-size="4">
<text x="528.3" y="221.1">Disable force ground</text>
<text x="528.6" y="225.9">for UART0 (RX0)</text>
<text x="610.3" y="257.7" transform="rotate(-90 610.3 257.7)">VIN</text>
<text x="705.3" y="256.5" transform="rotate(-90 705.3 256.5)">VN</text>
<text x="713.2" y="256.5" transform="rotate(-90 713.2 256.5)">VP</text>
<text x="721.1" y="256.5" transform="rotate(-90 721.1 256.5)">EN</text>
<text x="618.3" y="260" transform="rotate(-90 618.3 260)">GND</text>
<text x="626.2" y="258.5" transform="rotate(-90 626.2 258.5)">D13</text>
<text x="634.1" y="258.5" transform="rotate(-90 634.1 258.5)">D12</text>
<text x="642" y="258.5" transform="rotate(-90 642 258.5)">D14</text>
<text x="649.9" y="258.5" transform="rotate(-90 649.9 258.5)">D27</text>
<text x="657.8" y="258.5" transform="rotate(-90 657.8 258.5)">D26</text>
<text x="665.7" y="258.5" transform="rotate(-90 665.7 258.5)">D25</text>
<text x="673.7" y="258.5" transform="rotate(-90 673.7 258.5)">D33</text>
<text x="681.6" y="258.5" transform="rotate(-90 681.6 258.5)">D32</text>
<text x="689.5" y="258.5" transform="rotate(-90 689.5 258.5)">D35</text>
<text x="697.4" y="258.5" transform="rotate(-90 697.4 258.5)">D34</text>
<text x="590.4" y="267.5">EN</text>
<text x="676.9" y="275.8">ESP32-WROOM-32</text>
<text x="641.2" y="282">Power LED</text>
<text x="637.2" y="305.2">Pin 2 blue LED</text>
<text x="528.2" y="306.1">ESP32-DEVKIT V1</text>
<text x="587.5" y="325">BOOT</text>
<text x="610.3" y="324.4" transform="rotate(-90 610.3 324.4)">3V3</text>
<text x="618.3" y="324.4" transform="rotate(-90 618.3 324.4)">GND</text>
<text x="626.2" y="324.5" transform="rotate(-90 626.2 324.5)">D15</text>
<text x="634.1" y="324.5" transform="rotate(-90 634.1 324.5)">D2</text>
<text x="642" y="324.5" transform="rotate(-90 642 324.5)">D4</text>
<text x="649.9" y="324.5" transform="rotate(-90 649.9 324.5)">RX2</text>
<text x="657.8" y="324.3" transform="rotate(-90 657.8 324.3)">TX2</text>
<text x="665.7" y="324.5" transform="rotate(-90 665.7 324.5)">D5</text>
<text x="673.7" y="324.5" transform="rotate(-90 673.7 324.5)">D18</text>
<text x="681.6" y="324.5" transform="rotate(-90 681.6 324.5)">D19</text>
<text x="689.5" y="324.5" transform="rotate(-90 689.5 324.5)">D21</text>
<text x="697.4" y="324.5" transform="rotate(-90 697.4 324.5)">RX0</text>
<text x="705.3" y="324.3" transform="rotate(-90 705.3 324.3)">TX0</text>
<text x="713.2" y="324.5" transform="rotate(-90 713.2 324.5)">D22</text>
<text x="721.2" y="324.5" transform="rotate(-90 721.2 324.5)">D23</text>
</g>
</svg>
